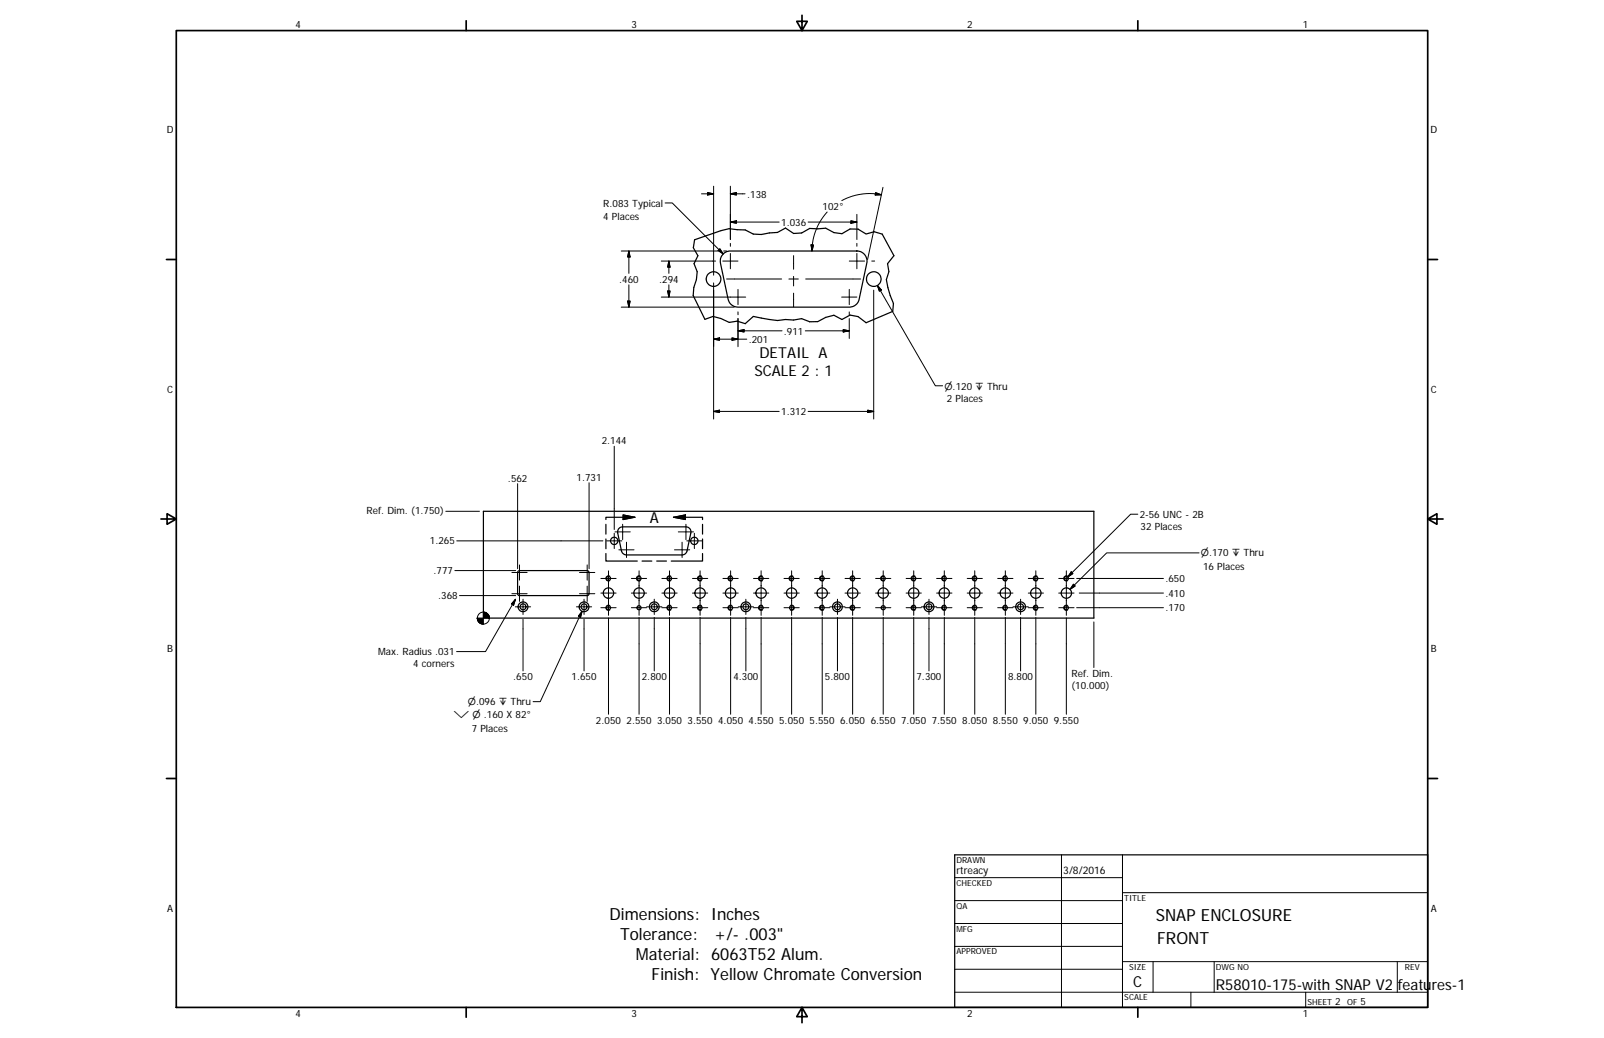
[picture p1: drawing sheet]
<svg xmlns="http://www.w3.org/2000/svg" width="432mm" height="279mm" viewBox="0 0 432 279" stroke-linecap="round" stroke-linejoin="round" font-family="sans-serif">
<g fill="none" stroke="#000" stroke-width=".33">
<path d="M187 64.5l7.1-2.4 2.2-.5 4.3 .3 2.2 1.1 2.2 .1 2.1-.4 2.2-.1 2.2-1.2 2.1 1.4 2.2-.1 2.2-1.2 2.1 .1 2.2-.2 2.2 1.2 2.2 .3 2.1-1.3 2.2 .1 2.2 1.3 2.1-.6 2.2 .6 3.1 5.8-1.7 2.2 .4 2.1-.7 2.2 1 4.2 .9 2.2-.2 2.1-7.1 3.1-2.2-1.7-2.2-.4-2.1 1.2-2.2-1.1-2.2 .5-2.2 1.2h-2.1l-2.2-.8-2.2 .3-2.1-.1-2.2 .3-6.5-1.1-2.2 1.9-2.1-.7-2.2 .4-2.2-1.1-2.2-.5-2.1 .8-3.2-6.5 .2-2.1 .7-2.1 .2-2.2-.9-2.1 1.1-2.2-1.3-2.1zM194.8 68.2l1.5-.6h34.4a2.73 2.73 0 0 1 2.6 3.2l-2 9.7a2.7 2.7 0 0 1-2.7 2.2h-29.9a2.75 2.75 0 0 1-2.7-2.2l-2-9.7a2.64 2.64 0 0 1 .8-2.6zM130.1 137.6h164.4v28.8h-164.4zM167.7 139.2h-4.6v.6M184.5 139.2h4.6v.6M139.5 153.8l.3-.2h18.3l.5 .5v5.7l-.4 .5h-18.5l-.4-.5v-5.7zM163.1 149v2h8.5M163.1 141.1v2.7M163.1 145.1v2.6M166.6 142.2l1-.4h17.1a1.36 1.36 0 0 1 1.3 1.7l-1 4.8a1.4 1.4 0 0 1-1.4 1.1h-14.9a1.43 1.43 0 0 1-1.4-1.1l-1-4.8v-.7zM172.8 151h2.7M176.8 151h2.6"/>
<path d="M189.1 149v2h-8.4M189.1 141.1v2.7M189.1 145.1v2.6M257 230.1h127.3v41.1h-127.3z"/>
<circle cx="192.1" cy="75.1" r="1.97"/>
<circle cx="235.2" cy="75.1" r="1.97"/>
<circle cx="163.8" cy="155.7" r=".56"/>
<circle cx="163.8" cy="159.6" r="1.39"/>
<circle cx="165.3" cy="145.6" r=".99"/>
<circle cx="172" cy="155.7" r=".56"/>
<circle cx="172" cy="159.6" r="1.39"/>
<circle cx="180.2" cy="159.6" r="1.39"/>
<circle cx="180.2" cy="155.7" r=".56"/>
<circle cx="186.9" cy="145.6" r=".99"/>
<circle cx="188.5" cy="159.6" r="1.39"/>
<circle cx="188.5" cy="155.7" r=".55"/>
<circle cx="196.7" cy="155.7" r=".56"/>
<circle cx="196.7" cy="159.6" r="1.39"/>
<circle cx="204.9" cy="159.6" r="1.39"/>
<circle cx="204.9" cy="155.7" r=".56"/>
<circle cx="213.1" cy="159.6" r="1.39"/>
<circle cx="213.1" cy="155.7" r=".55"/>
<circle cx="221.3" cy="155.7" r=".56"/>
<circle cx="221.3" cy="159.6" r="1.39"/>
<circle cx="229.5" cy="159.6" r="1.39"/>
<circle cx="229.6" cy="155.7" r=".56"/>
<circle cx="237.8" cy="159.6" r="1.39"/>
<circle cx="237.8" cy="155.7" r=".56"/>
<circle cx="246" cy="159.6" r="1.39"/>
<circle cx="246" cy="155.7" r=".55"/>
<circle cx="254.2" cy="155.7" r=".56"/>
<circle cx="254.2" cy="159.6" r="1.39"/>
<circle cx="262.4" cy="159.6" r="1.4"/>
<circle cx="262.4" cy="155.7" r=".55"/>
<circle cx="270.6" cy="159.6" r="1.39"/>
<circle cx="270.6" cy="155.7" r=".56"/>
<circle cx="278.9" cy="159.6" r="1.4"/>
<circle cx="278.9" cy="155.7" r=".56"/>
<circle cx="287.1" cy="159.6" r="1.39"/>
<circle cx="287.1" cy="155.7" r=".56"/>
<circle cx="140.8" cy="163.3" r="1.32"/>
<circle cx="140.8" cy="163.3" r=".79"/>
<circle cx="157.2" cy="163.3" r="1.32"/>
<circle cx="157.2" cy="163.3" r=".78"/>
<circle cx="163.8" cy="163.6" r=".56"/>
<circle cx="172" cy="163.6" r=".55"/>
<circle cx="176.1" cy="163.3" r=".78"/>
<circle cx="176.1" cy="163.3" r="1.31"/>
<circle cx="180.2" cy="163.6" r=".55"/>
<circle cx="188.5" cy="163.6" r=".54"/>
<circle cx="196.7" cy="163.6" r=".56"/>
<circle cx="200.8" cy="163.3" r="1.31"/>
<circle cx="200.8" cy="163.3" r=".78"/>
<circle cx="204.9" cy="163.6" r=".56"/>
<circle cx="213.1" cy="163.6" r=".54"/>
<circle cx="221.3" cy="163.6" r=".56"/>
<circle cx="225.4" cy="163.3" r="1.31"/>
<circle cx="225.4" cy="163.3" r=".79"/>
<circle cx="229.6" cy="163.6" r=".55"/>
<circle cx="237.8" cy="163.6" r=".55"/>
<circle cx="246" cy="163.6" r=".54"/>
<circle cx="250.1" cy="163.3" r="1.31"/>
<circle cx="250.1" cy="163.3" r=".78"/>
<circle cx="254.2" cy="163.6" r=".56"/>
<circle cx="262.4" cy="163.6" r=".54"/>
<circle cx="270.6" cy="163.6" r=".55"/>
<circle cx="274.7" cy="163.3" r="1.31"/>
<circle cx="274.8" cy="163.3" r=".79"/>
<circle cx="278.8" cy="163.6" r=".55"/>
<circle cx="287.1" cy="163.6" r=".56"/>
</g>
<g fill="none" stroke="#000" stroke-width=".27">
<path d="M179 54.6h2l13.7 13.7M188.8 52.2h3.3M190.5 51.8l1.6 .4-1.6 .3zM192.1 50.1v20.1M196.6 59.8l1.6-.4v.7zM196.6 52.2l1.6-.4v.7zM196.6 59.8h13.2M196.6 52.2h4M196.6 50.1v14.4M217.6 59.8h13.1M222.7 57.1a15.8 15.8 0 0 0-4.1 10.5M229.1 59.4l1.6 .4-1.6 .3z"/>
<path d="M230.7 57.7v6.8M235.7 51.9l1.6 .5-1.7 .1zM237.3 52.4a15.8 15.8 0 0 0-10.7 1.6M237.7 50.4l-4.1 19.4M167.2 67.6h26.1M169.3 67.6l.3 1.6h-.6zM169.3 67.6v6M169.3 76.7v6M178 70.3h14.6M178 80h22.7M179.7 78.3h.7l-.3 1.7zM180.1 70.3l.3 1.6h-.7z"/>
<path d="M180.1 70.3v3.3M180.1 76.7v3.3M192.1 70.4v3.7M192.1 76.2v36.6M193.8 67l.9 1.3-1.4-.9zM194.6 70.3h4.1M194.8 67.6h.8M195.6 75.1h14.8M196.6 65.5v.8M196.6 68.2v4.1M198.7 77.9v4.1M212.4 75.1h2.5"/>
<path d="M213.6 68.8v3.7M213.6 74.4v2.6M213.6 78.9v3.7M216.9 75.1h14.8M218.3 65.9l.7 .1-.4 1.6zM226.6 80h4.1M228.6 77.9v4.1M228.6 70.3h4.1M230.7 65.5v.8M230.7 68.2v4.1M234.7 70.3h.8M235.2 78.1v34.7"/>
<path d="M236.2 76.8l1.1 1.3-.6 .3zM236.2 76.8l15.6 27h1.9M167.2 82.7h30.5M169 81h.6l-.3 1.7zM192.1 91.3l1.6-.3v.6zM192.1 91.3h8.9M197.1 91l1.6 .3-1.6 .3zM198.7 83.9v.8M198.7 85.7v7.6M198.7 89l1.6-.3v.7zM198.7 89h11.8M216.8 89h11.8"/>
<path d="M227 88.7l1.6 .3-1.6 .4zM228.6 83.9v.8M228.6 85.7v5.4M192.1 110.7l1.6-.3v.6zM192.1 110.7h17.7M217.6 110.7h17.6M233.6 110.4l1.6 .3-1.6 .3zM120 137.6h9.1M139.3 130.2v22.9M158.6 129.9v23.2M165.4 120.1v22.4M167.7 138.6l3.3 .6-3.3 .7z"/>
<path d="M167.7 139.2h3.3M181.3 139.2l3.2-.6v1.3zM181.3 139.2h3.2M306.3 138.4h-1.9l-17 16.9M122.4 153.6h16.4M123 145.6h39.3M137.8 159.8h4.1M137.8 154.1h4.1M139.8 152.1v4.1M139.8 157.8v4.1M156 159.8h4.1M156 154.1h4.1"/>
<path d="M158.1 152.1v4.1M158.1 157.8v4.1M161.8 159.6h4.1M161.8 155.7h4.1M163.3 145.6h4.1M163.8 153.6v12M164.2 155.1a.71 .71 0 0 0-1.1 .6 .71 .71 0 0 0 1.1 .6M165.4 143.5v4.2M165.6 143.2h4.1M166.6 148h4.1M167.6 141.1v4.1M168.7 145.9v4.2"/>
<path d="M170 159.6h4.1M170 155.7h4.1M172 153.6v12M172.4 155.1a.7 .7 0 0 0-1.1 .6 .7 .7 0 0 0 1.1 .6M178.2 159.6h4.1M178.2 155.7h4.1M180.2 153.6v12M180.6 155.1a.71 .71 0 0 0-1.1 .6 .71 .71 0 0 0 1.1 .6M181.6 148h4.1M182.6 143.2h4.1M183.6 145.9v4.2M184.7 141.1v4.1"/>
<path d="M184.9 145.6h4.1M186.4 159.6h4.1M186.4 155.7h4.1M186.9 143.5v4.2M188.5 153.6v12M188.8 155.1a.71 .71 0 0 0-1.1 .6 .71 .71 0 0 0 1.1 .6M194.6 159.6h4.1M194.6 155.7h4.1M196.7 153.6v12M197 155.1a.71 .71 0 0 0-1 .6 .71 .71 0 0 0 1 .6M202.8 159.6h4.2M202.8 155.7h4.2"/>
<path d="M204.9 153.6v12M205.3 155.1a.71 .71 0 0 0-1.1 .6 .71 .71 0 0 0 1.1 .6M211.1 159.6h4.1M211.1 155.7h4.1M213.1 153.6v12M213.5 155.1a.71 .71 0 0 0-1.1 .6 .71 .71 0 0 0 1.1 .6M219.3 159.6h4.1M219.3 155.7h4.1M221.3 153.6v12M221.7 155.1a.71 .71 0 0 0-1.1 .6 .71 .71 0 0 0 1.1 .6M227.5 159.6h4.1M227.5 155.7h4.1"/>
<path d="M229.5 153.6v12M229.9 155.1a.71 .71 0 0 0-1.1 .6 .71 .71 0 0 0 1.1 .6M235.7 159.6h4.1M235.7 155.7h4.1M237.8 153.6v12M238.1 155.1a.71 .71 0 0 0-1 .6 .71 .71 0 0 0 1 .6M243.9 159.6h4.1M243.9 155.7h4.1M246 153.6v12M246.3 155.1a.71 .71 0 0 0-1 .6 .71 .71 0 0 0 1 .6M252.1 159.6h4.2M252.1 155.7h4.2"/>
<path d="M254.2 153.6v12M254.6 155.1a.71 .71 0 0 0-1.1 .6 .71 .71 0 0 0 1.1 .6M260.4 159.6h4.1M260.4 155.7h4.1M262.4 153.6v12M262.8 155.1a.7 .7 0 0 0-1.1 .6 .7 .7 0 0 0 1.1 .6M268.6 159.6h4.1M268.6 155.7h4.1M270.6 153.6v12M271 155.1a.71 .71 0 0 0-1.1 .6 .71 .71 0 0 0 1.1 .6M276.8 159.6h4.1M276.8 155.7h4.1"/>
<path d="M278.8 153.6v12M279.2 155.1a.7 .7 0 0 0-1 .6 .7 .7 0 0 0 1 .6M285 159.6h4.1M285 155.7h4.1M287.1 153.6v12M287.4 155.1a.71 .71 0 0 0-1 .6 .71 .71 0 0 0 1 .6M288.4 153.9l.4 .5-1.4 .9zM289 157.3l.4 .4-1.3 .9zM289.8 155.7h23.4M290.5 159.6h22.7M322.8 148.8h-24.9l-9.8 9.8M123.7 160.3h15.1"/>
<path d="M137.6 163.4l-6.9 12h-7.8M138.7 163.3h4.2M138.8 161.3l-1.2 2M138.8 161.3l-.5 1.6-.6-.3zM140.8 166.7v13.9M140.8 161.3v4.1M155.2 163.3h4.1M156.7 164.5l-.4 1.6-.6-.2zM156.7 164.5l-11.3 24.4h-1.9M157.2 166.7v13.9M157.2 161.3v4.1M161.8 163.6h4.1"/>
<path d="M163.8 166.3v26M164.2 163a.72 .72 0 0 0-1.1 .6 .72 .72 0 0 0 1.1 .6M170 163.6h4.1M172 166.2v26.1M174.1 163.3h4.1M176.1 166.2v14.4M176.1 161.3v4.1M178.2 163.6h4.1M180.2 166.2v26.1M180.6 163a.71 .71 0 0 0-1.1 .6 .71 .71 0 0 0 1.1 .6M186.4 163.6h4.1M188.5 166.2v26.1"/>
<path d="M188.8 163a.72 .72 0 0 0-1.1 .6 .72 .72 0 0 0 1.1 .6M194.6 163.6h4.1M196.7 166.2v26.1M197 163a.71 .71 0 0 0-1 .6 .71 .71 0 0 0 1 .6M198.7 163.3h4.1M200.8 166.2v14.4M200.8 161.3v4.1M202.8 163.6h4.2M204.9 166.2v26.1M205.3 163a.71 .71 0 0 0-1.1 .6 .71 .71 0 0 0 1.1 .6M211.1 163.6h4.1M212.7 163a.72 .72 0 0 1 1.1 .6 .72 .72 0 0 1-1.1 .6"/>
<path d="M213.1 166.2v26.1M219.3 163.6h4.1M221.3 166.2v26.1M221.7 163a.72 .72 0 0 0-1.1 .6 .72 .72 0 0 0 1.1 .6M223.4 163.3h4.1M225.4 166.2v14.4M225.4 161.3v4.1M227.5 163.6h4.1M229.5 166.2v26.1M229.9 163a.71 .71 0 0 0-1.1 .6 .71 .71 0 0 0 1.1 .6M235.7 163.6h4.1M237.8 166.2v26.1"/>
<path d="M243.9 163.6h4.1M246 166.2v26.1M246.3 163a.71 .71 0 0 0-1 .6 .71 .71 0 0 0 1 .6M248 163.3h4.1M250.1 166.2v14.4M250.1 161.3v4.1M252.1 163.6h4.2M254.2 166.2v26.1M254.6 163a.71 .71 0 0 0-1.1 .6 .71 .71 0 0 0 1.1 .6M260.4 163.6h4.1M262.4 166.2v26.1M262.8 163a.71 .71 0 0 0-1.1 .6 .71 .71 0 0 0 1.1 .6"/>
<path d="M268.6 163.6h4.1M270.6 166.2v26.1M271 163a.72 .72 0 0 0-1.1 .6 .72 .72 0 0 0 1.1 .6M272.7 163.3h4.1M274.7 166.2v14.4M274.7 161.3v4.1M276.8 163.6h4.1M278.8 166.2v26.1M279.2 163a.71 .71 0 0 0-1 .6 .71 .71 0 0 0 1 .6M285 163.6h4.1M287.1 166.3v26M287.4 163a.71 .71 0 0 0-1 .6 .71 .71 0 0 0 1 .6"/>
<path d="M289.8 163.6h23.4M294.5 167.4v12.3M257 236.2h45.2M285.8 230.1v41.1M302.2 230.1v41.1M257 242.4h45.2M257 248.6h45.2M257 254.7h45.2M302.2 258.8h82.1M302.2 240.3h82.1M310.4 258.8v8.3M326.9 258.8v8.3"/>
<path d="M376.2 258.8v8.3M257 267.1h127.3M257 260.9h45.2M320.6 267.1v4.1M351.5 267.1v4.1"/>
<circle cx="130.1" cy="166.4" r="1.62"/>
</g>
<g fill="none" stroke="#000" stroke-width=".46">
<path d="M47.5 8.2h336.8v263h-336.8zM125.5 5.6v2.6M215.9 4.1v4.1l-1.4-2.5h2.8l-1.4 2.5M306.3 5.6v2.6M44.8 69.8h2.7M384.3 69.8h2.7M43.3 139.7h4.2l-2.5-1.4v2.8l2.5-1.4M384.3 139.7l2.5 1.4v-2.8l-2.5 1.4h4.2M44.8 209.5h2.7M384.3 209.5h2.7M125.5 271.2v2.6M215.9 271.2l1.4 2.5h-2.8l1.4-2.5v4.1"/>
<path d="M306.3 271.2v2.6"/>
</g>
<g fill="#000" stroke="#000" stroke-width=".27">
<path d="M190.5 51.8l1.6 .4-1.6 .3zM196.6 59.8l1.6-.4v.7zM196.6 52.2l1.6-.4v.7zM235.7 51.9l1.6 .5-1.7 .1zM169.3 67.6l.3 1.6h-.6zM179.7 78.3h.7l-.3 1.7zM180.1 70.3l.3 1.6h-.7zM193.8 67l.9 1.3-1.4-.9zM218.3 65.9l.7 .1-.4 1.6zM229.1 59.4l1.6 .4-1.6 .3zM236.2 76.8l1.1 1.3-.6 .3zM169 81h.6l-.3 1.7z"/>
<path d="M192.1 91.3l1.6-.3v.6zM197.1 91l1.6 .3-1.6 .3zM198.7 89l1.6-.3v.7zM227 88.7l1.6 .3-1.6 .4zM192.1 110.7l1.6-.3v.6zM233.6 110.4l1.6 .3-1.6 .3zM167.7 138.6l3.3 .6-3.3 .7zM181.3 139.2l3.2-.6v1.3zM288.4 153.9l.4 .5-1.4 .9zM289 157.3l.4 .4-1.3 .9zM128.5 166.4v.4zM128.5 166.4l.2 .6z"/>
<path d="M128.5 166.4l.3 .9zM128.5 166.4l.4 1zM128.5 166.4l.6 1.2zM128.5 166.4l.7 1.3zM128.5 166.4l.9 1.5zM128.5 166.4l1.2 1.5h-.3zM128.5 166.4l1.4 1.6-.2-.1zM128.5 166.4l1.6 1.6h-.2zM130.1 164.8l1.6 1.6h-1.6zM128.5 166.4h1.6v1.6zM131.7 165.9v.5zM131.6 165.7l.1 .7z"/>
<path d="M131.5 165.5l.2 .9zM131.3 165.3l.4 1.1zM131.2 165.1l.5 1.3zM131 165l.7 1.4zM130.8 164.9l.9 1.5zM130.6 164.8l1.1 1.6zM130.3 164.8h.3l1.1 1.6zM130.1 164.8h.2l1.4 1.6zM138.8 161.3l-.5 1.6-.6-.3zM156.7 164.5l-.4 1.6-.6-.2z"/>
</g>
<g font-size="4.5">
<text x="164.1" y="247.5">Dimensions: Inches</text>
<text x="311.1" y="247.8">SNAP ENCLOSURE</text>
<text x="166.9" y="252.9">Tolerance:</text>
<text x="192.3" y="252.9">+/- .003&quot;</text>
<text x="311.5" y="254.2">FRONT</text>
<text x="171.2" y="258.3">Material: 6063T52 Alum.</text>
<text x="175.4" y="263.8">Finish: Yellow Chromate Conversion</text>
</g>
<g font-size="4.1">
<text x="203.1" y="101.3">SCALE 2 : 1</text>
<text x="204.4" y="96.4">DETAIL A</text>
<text x="174.9" y="140.7">A</text>
<text x="305.1" y="265.7">C</text>
<text x="327.3" y="266.5">R58010-175-with SNAP V2 features-1</text>
</g>
<g font-size="2.8">
<text x="257.5" y="235.2">rtreacy</text>
<text x="286.2" y="235.3">3/8/2016</text>
</g>
<g font-size="2.7">
<text x="79.6" y="7.6">4</text>
<text x="170" y="7.6">3</text>
<text x="260.3" y="7.6">2</text>
<text x="350.8" y="7.6">1</text>
<text x="44.9" y="35.9">D</text>
<text x="385.1" y="35.9">D</text>
<text x="201.1" y="53.2">.138</text>
<text x="162.4" y="55.7">R.083 Typical</text>
<text x="162.4" y="59.3">4 Places</text>
<text x="221.4" y="56.5">102°</text>
<text x="210.3" y="60.7">1.036</text>
<text x="166.7" y="76.1">.460</text>
<text x="177.4" y="76.1">.294</text>
<text x="201.5" y="92.3">.201</text>
<text x="211" y="90">.911</text>
<text x="45" y="105.8">C</text>
<text x="385.2" y="105.8">C</text>
<text x="210.3" y="111.7">1.312</text>
<text x="254.9" y="108.3">2 Places</text>
<text x="162" y="119.6">2.144</text>
<text x="136.7" y="129.6">.562</text>
<text x="155.2" y="129.4">1.731</text>
<text x="98.7" y="138.4">Ref. Dim. (1.750)</text>
<text x="306.8" y="139.4">2-56 UNC - 2B</text>
<text x="307.1" y="142.8">32 Places</text>
<text x="115.7" y="146.6">1.265</text>
<text x="116.7" y="154.6">.777</text>
<text x="323.9" y="153.4">16 Places</text>
<text x="117.9" y="161.3">.368</text>
<text x="313.7" y="160.6">.410</text>
<text x="313.7" y="156.7">.650</text>
<text x="313.7" y="164.6">.170</text>
<text x="45" y="175.6">B</text>
<text x="101.8" y="176.4">Max. Radius .031</text>
<text x="111.3" y="179.7">4 corners</text>
<text x="385.2" y="175.6">B</text>
<text x="138.2" y="183.1">.650</text>
<text x="153.9" y="183.1">1.650</text>
<text x="172.8" y="183.1">2.800</text>
<text x="197.4" y="183.1">4.300</text>
<text x="222" y="183.1">5.800</text>
<text x="246.7" y="183.1">7.300</text>
<text x="271.4" y="183.1">8.800</text>
<text x="288.4" y="185.4">(10.000)</text>
<text x="288.4" y="182.2">Ref. Dim.</text>
<text x="127" y="197.1">7 Places</text>
<text x="160.4" y="194.8">2.050</text>
<text x="168.7" y="194.8">2.550</text>
<text x="176.9" y="194.8">3.050</text>
<text x="185.1" y="194.8">3.550</text>
<text x="193.3" y="194.8">4.050</text>
<text x="201.5" y="194.8">4.550</text>
<text x="209.8" y="194.8">5.050</text>
<text x="218" y="194.8">5.550</text>
<text x="226.2" y="194.8">6.050</text>
<text x="234.4" y="194.8">6.550</text>
<text x="242.6" y="194.8">7.050</text>
<text x="250.8" y="194.8">7.550</text>
<text x="259" y="194.8">8.050</text>
<text x="267.3" y="194.8">8.550</text>
<text x="275.5" y="194.8">9.050</text>
<text x="283.7" y="194.8">9.550</text>
<text x="45" y="245.4">A</text>
<text x="385.2" y="245.4">A</text>
<text x="79.6" y="273.8">4</text>
<text x="170" y="273.8">3</text>
<text x="260.3" y="273.8">2</text>
<text x="350.8" y="273.8">1</text>
<text x="359.5" y="270.6">2</text>
<text x="366.3" y="270.6">5</text>
</g>
<g font-size="2.6">
<text x="254.3" y="104.9">⌀.120 ↧ Thru</text>
<text x="323.3" y="149.8">⌀.170 ↧ Thru</text>
<text x="126" y="189.8">⌀.096 ↧ Thru</text>
<text x="122" y="193.3">⌵ ⌀ .160 X 82°</text>
</g>
<g font-size="2.3">
<text x="257.5" y="232.2">DRAWN</text>
<text x="257.5" y="238.4">CHECKED</text>
<text x="257.5" y="244.6">QA</text>
<text x="302.7" y="242.4">TITLE</text>
<text x="257.5" y="250.7">MFG</text>
<text x="257.5" y="256.9">APPROVED</text>
<text x="304" y="261">SIZE</text>
<text x="327.3" y="261">DWG NO</text>
<text x="378.2" y="261">REV</text>
<text x="302.7" y="269.2">SCALE</text>
<text x="352" y="270.6">SHEET</text>
<text x="362.6" y="270.6">OF</text>
</g>
</svg>
